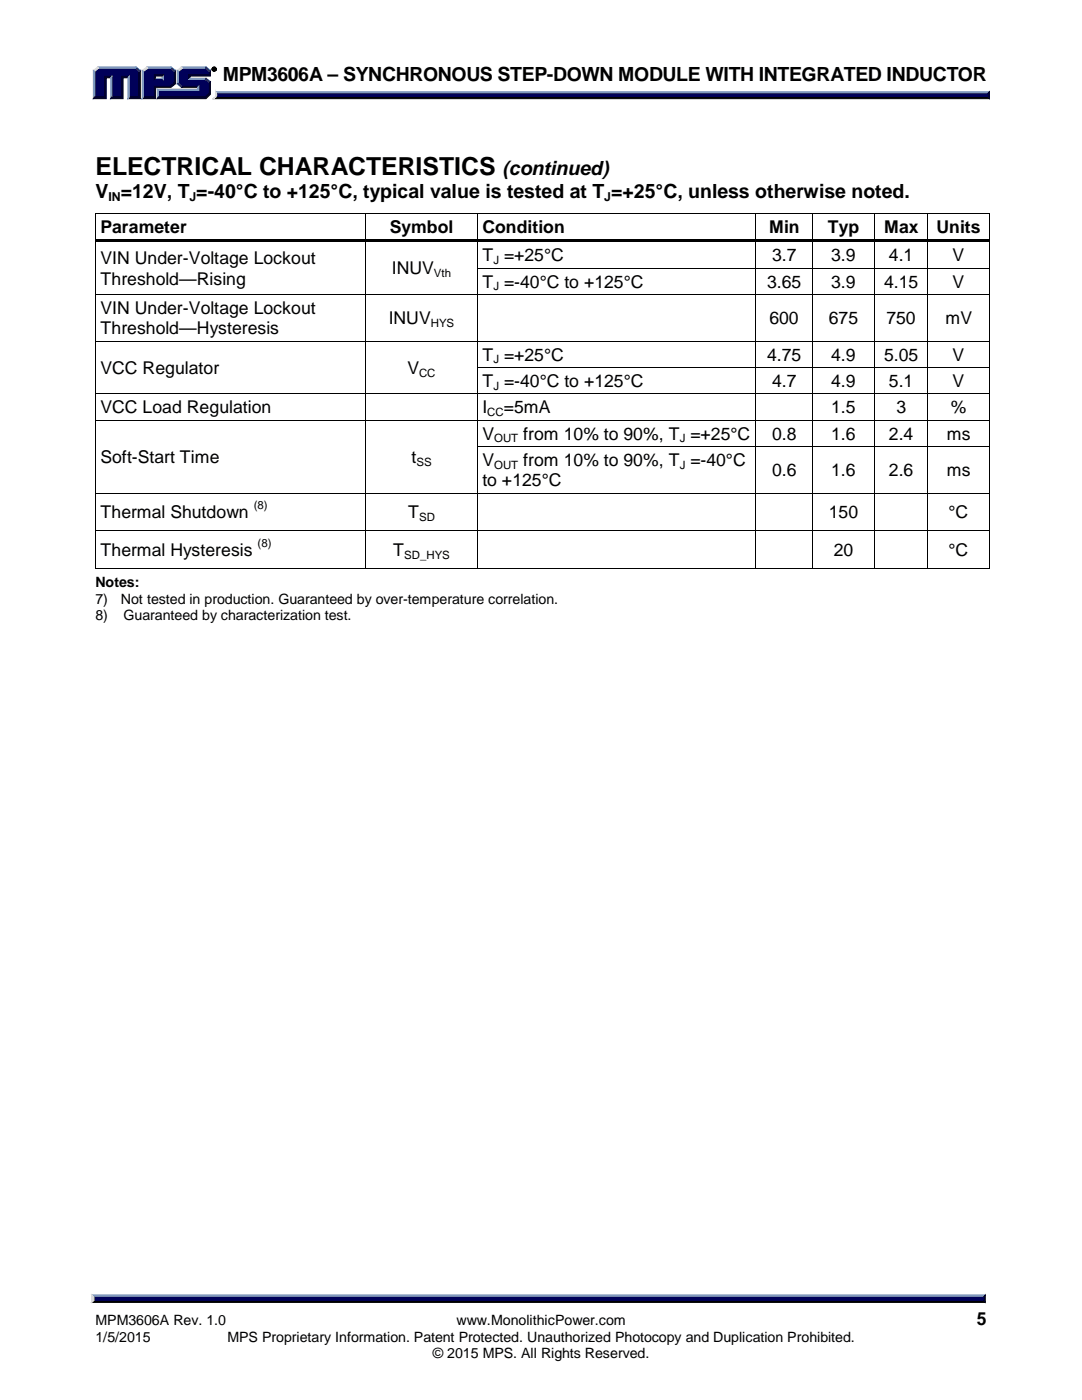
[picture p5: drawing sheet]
<svg xmlns="http://www.w3.org/2000/svg" width="216mm" height="279mm" viewBox="0 0 216 279" stroke-linecap="round" stroke-linejoin="round" font-family="sans-serif">
<path d="M43 18.3h154.3l-.3 .7h-153.8z" fill="#8099bf"/>
<path d="M43 18.3h154.3l-.3 .7h-153.8z" fill="none" stroke="#8099bf" stroke-width=".2"/>
<path d="M43.2 19h153.8l.3 .7h-154.7l.4-.3z" fill="#000"/>
<path d="M43.2 19h153.8l.3 .7h-154.7l.4-.3z" fill="none" stroke="#000" stroke-width=".2"/>
<path d="M197 18.7l.4-.4v1.4l-.4-.4z" fill="#000026"/>
<path d="M197 18.7l.4-.4v1.4l-.4-.4z" fill="none" stroke="#000026" stroke-width=".2"/>
<path d="M43.2 18.7h153.8v.6h-153.9z" fill="#000059"/>
<path d="M43.2 18.7h153.8v.6h-153.9z" fill="none" stroke="#000059" stroke-width=".2"/>
<path d="M42.6 19.7l.2-.1zM43 18.3l.2 .8-.4 .5 .2-.5z" fill="#dadada"/>
<path d="M43 18.3l.2 .4a.87 .87 0 0 1-.6 1 1.24 1.24 0 0 0 .4-1.4z" fill="none" stroke="#dadada" stroke-width=".2"/>
<path d="M30.8 15.9l.2-.3h1.3l.3 .3z" fill="#8099bf"/>
<path d="M30.8 15.9l.2-.3h1.3l.3 .3z" fill="none" stroke="#8099bf" stroke-width=".2"/>
<path d="M18.9 14.2l.8-.6h7.2l.8 .6v5.1h-1.9v-4.1h-1.5v4.1h-2v-4.1h-1.4v4.1h-2z" fill="#000059"/>
<path d="M18.9 14.2l.8-.6h7.2l.8 .6v5.1h-1.9v-4.1h-1.5v4.1h-2v-4.1h-1.4v4.1h-2z" fill="none" stroke="#000059" stroke-width=".2"/>
<path d="M28.6 14.2l.9-.6h4.4l.8 .6v2.4l-.8 .6h-3.1v2.1h-2.2zM30.8 14.9v1h1.8v-1z" fill="#000059"/>
<path d="M28.6 14.2l.9-.6h2.1v1.3h-.8v1h1.8v-1h-1.2v-1.3h2.5l.8 .6v2.4l-.8 .6h-3.1v2.1h-2.2z" fill="none" stroke="#000059" stroke-width=".2"/>
<path d="M31.6 18h8.1v-.8h-3.3l-.8-.6v-2.4l.8-.6h4.5l.8 .6v.7h-4v1h3.2l.8 .6v2.2l-.8 .6h-9.3z" fill="#000059"/>
<path d="M31.6 18h8.1v-.8h-3.3l-.8-.6v-2.4l.8-.6h4.5l.8 .6v.7h-4v1h3.2l.8 .6v2.2l-.8 .6h-9.3z" fill="none" stroke="#000059" stroke-width=".2"/>
<path d="M36.2 13.5h4.9" fill="none" stroke="#8099bf" stroke-width=".26"/>
<path d="M36.2 13.4h4.9l-.2 .2h-4.5z" fill="none" stroke="#8099bf" stroke-width=".2"/>
<path d="M35.4 14.1l.8-.7 .2 .2-.8 .6z" fill="#dadada"/>
<path d="M35.4 14.1l.8-.7 .2 .2-.8 .6z" fill="none" stroke="#dadada" stroke-width=".2"/>
<path d="M35.5 14.1v2.6" fill="none" stroke="#8099bf" stroke-width=".27"/>
<path d="M35.4 14.1l.2 .1v2.4l-.2 .1z" fill="none" stroke="#8099bf" stroke-width=".2"/>
<path d="M35.4 16.7l.2-.1 .8 .6-.2 .2z" fill="#195999"/>
<path d="M35.4 16.7l.2-.1 .8 .6-.2 .2z" fill="none" stroke="#195999" stroke-width=".2"/>
<path d="M36.2 17.3h3.5" fill="none" stroke="#000026" stroke-width=".26"/>
<path d="M36.4 17.2h3.3l-.3 .2h-3.2z" fill="none" stroke="#000026" stroke-width=".2"/>
<path d="M31.4 17.8h8v-.4l.3-.2v.8h-8.1z" fill="#8099bf"/>
<path d="M31.4 17.8h8v-.4l.3-.2v.8h-8.1z" fill="none" stroke="#8099bf" stroke-width=".2"/>
<path d="M31.4 17.8l.2 .2v1.3l-.2 .4z" fill="#8099bf"/>
<path d="M31.4 17.8l.2 .2v1.3l-.2 .4z" fill="none" stroke="#8099bf" stroke-width=".2"/>
<path d="M37.7 14.9h4v-.7l.3-.1v1.1h-4.1v.4l-.2 .3z" fill="#000026"/>
<path d="M37.7 14.9h4v-.7l.3-.1v1.1h-4.1v.4l-.2 .3z" fill="none" stroke="#000026" stroke-width=".2"/>
<path d="M37.7 15.7h3.4" fill="none" stroke="#8099bf" stroke-width=".26"/>
<path d="M37.7 15.9l.2-.3h3.2l-.2 .3z" fill="none" stroke="#8099bf" stroke-width=".2"/>
<path d="M41.1 15.6l.9 .7-.3 .2-.8-.6z" fill="#195999"/>
<path d="M41.1 15.6l.9 .7-.3 .2-.8-.6z" fill="none" stroke="#195999" stroke-width=".2"/>
<path d="M31.6 19.3h9.3l.8-.6v-2.2l.3-.2v2.5l-.9 .9h-9.7z" fill="#000026"/>
<path d="M31.6 19.3h9.3l.8-.6v-2.2l.3-.2v2.5l-.9 .9h-9.7z" fill="none" stroke="#000026" stroke-width=".2"/>
<path d="M30.8 17.2h3.1l.8-.6v-2.4l.3-.1v2.6l-.9 .7h-3.1v2.3h-2.6l.2-.4h2.2z" fill="#000026"/>
<path d="M30.8 17.2h3.1l.8-.6v-2.4l.3-.1v2.6l-.9 .7h-3.1v2.3h-2.6l.2-.4h2.2z" fill="none" stroke="#000026" stroke-width=".2"/>
<path d="M34.1 13.4l.9 .7-.3 .1-.8-.6z" fill="#195999"/>
<path d="M34.1 13.4l.9 .7-.3 .1-.8-.6z" fill="none" stroke="#195999" stroke-width=".2"/>
<path d="M29.3 13.5h4.8" fill="none" stroke="#8099bf" stroke-width=".26"/>
<path d="M29.3 13.4h4.8l-.2 .2h-4.4z" fill="none" stroke="#8099bf" stroke-width=".2"/>
<path d="M28.4 14.1l.9-.7 .2 .2-.9 .6z" fill="#dadada"/>
<path d="M28.4 14.1l.9-.7 .2 .2-.9 .6z" fill="none" stroke="#dadada" stroke-width=".2"/>
<path d="M28.5 14.1v5.6" fill="none" stroke="#8099bf" stroke-width=".27"/>
<path d="M28.4 14.1l.2 .1v5.1l-.2 .4z" fill="none" stroke="#8099bf" stroke-width=".2"/>
<path d="M32.3 15.2l.3-.3v1l-.3-.3z" fill="#8099bf"/>
<path d="M32.3 15.2l.3-.3v1l-.3-.3z" fill="none" stroke="#8099bf" stroke-width=".2"/>
<path d="M30.8 14.9h1.8l-.3 .3h-1.3v.4l-.2 .3z" fill="#000026"/>
<path d="M30.8 14.9h1.8l-.3 .3h-1.3v.4l-.2 .3z" fill="none" stroke="#000026" stroke-width=".2"/>
<path d="M27.7 14.2l.3-.1v5.6h-2.5l.3-.4h1.9z" fill="#000026"/>
<path d="M27.7 14.2l.3-.1v5.6h-2.5l.3-.4h1.9z" fill="none" stroke="#000026" stroke-width=".2"/>
<path d="M27.1 13.4l.9 .7-.3 .1-.8-.6z" fill="#195999"/>
<path d="M27.1 13.4l.9 .7-.3 .1-.8-.6z" fill="none" stroke="#195999" stroke-width=".2"/>
<path d="M19.5 13.5h7.6" fill="none" stroke="#8099bf" stroke-width=".26"/>
<path d="M19.5 13.4h7.6l-.2 .2h-7.2z" fill="none" stroke="#8099bf" stroke-width=".2"/>
<path d="M18.6 14.1l.9-.7 .2 .2-.8 .6z" fill="#dadada"/>
<path d="M18.6 14.1l.9-.7 .2 .2-.8 .6z" fill="none" stroke="#dadada" stroke-width=".2"/>
<path d="M18.8 14.1v5.6" fill="none" stroke="#8099bf" stroke-width=".27"/>
<path d="M18.6 14.1l.3 .1v5.1l-.3 .4z" fill="none" stroke="#8099bf" stroke-width=".2"/>
<path d="M20.9 15.2h1.4l-.2 .3h-.9v4.2h-2.6l.3-.4h2z" fill="#000026"/>
<path d="M20.9 15.2h1.4l-.2 .3h-.9v4.2h-2.6l.3-.4h2z" fill="none" stroke="#000026" stroke-width=".2"/>
<path d="M22.2 15.2v4.5" fill="none" stroke="#8099bf" stroke-width=".27"/>
<path d="M22.3 15.2v4.1l-.2 .4v-4.2z" fill="none" stroke="#8099bf" stroke-width=".2"/>
<path d="M24.3 15.2h1.5l-.3 .3h-.9v4.2h-2.5l.2-.4h2z" fill="#000026"/>
<path d="M24.3 15.2h1.5l-.3 .3h-.9v4.2h-2.5l.2-.4h2z" fill="none" stroke="#000026" stroke-width=".2"/>
<path d="M25.7 15.2v4.5" fill="none" stroke="#8099bf" stroke-width=".27"/>
<path d="M25.8 15.2v4.1l-.3 .4v-4.2z" fill="none" stroke="#8099bf" stroke-width=".2"/>
<path d="M41.1 13.4l.9 .7-.3 .1-.8-.6z" fill="#195999"/>
<path d="M41.1 13.4l.9 .7-.3 .1-.8-.6z" fill="none" stroke="#195999" stroke-width=".2"/>
<g fill="#000">
<path d="M19 42.6h.1v.7h-.1zM19 42.6h.1v.2h-.1zM19 47.8h.1v1.1h-.1zM19 53.4h.1v.7h-.1zM19 58.7h.1v.7h-.1zM72.9 42.8h.2v.5h-.2zM72.9 42.6h.2v.2h-.2zM72.9 48.3h.2v.6h-.2zM72.9 53.4h.2v.7h-.2zM72.9 58.7h.2v.7h-.2zM95.2 42.8h.1v.5h-.1zM95.2 42.6h.1v.2h-.1z"/>
<path d="M95.2 48.3h.1v.6h-.1zM95.2 53.4h.1v.7h-.1zM95.2 58.7h.1v.7h-.1zM150.7 42.8h.2v.5h-.2zM150.7 42.6h.2v.2h-.2zM150.7 48.3h.2v.6h-.2zM150.7 53.4h.2v.7h-.2zM150.7 58.7h.2v.7h-.2zM162.1 42.8h.2v.5h-.2zM162.1 42.6h.2v.2h-.2zM162.1 48.3h.2v.6h-.2zM162.1 53.4h.2v.7h-.2z"/>
<path d="M162.1 58.7h.2v.7h-.2zM174.5 42.8h.1v.5h-.1zM174.5 42.6h.1v.2h-.1zM174.5 48.3h.1v.6h-.1zM174.5 53.4h.1v.7h-.1zM174.5 58.7h.1v.7h-.1zM185 42.8h.2v.5h-.2zM185 42.6h.2v.2h-.2zM185 48.3h.2v.6h-.2zM185 53.4h.2v.7h-.2zM185 58.7h.2v.7h-.2zM197.4 42.6h.1v.7h-.1z"/>
<path d="M197.4 42.6h.1v.2h-.1zM197.4 47.8h.1v1.1h-.1zM197.4 53.4h.1v.7h-.1zM197.4 58.7h.1v.7h-.1zM19 68h.1v.7h-.1zM19 73.3h.1v.7h-.1zM19 78.5h.1v.7h-.1zM72.9 68h.2v.7h-.2zM72.9 73.3h.2v.7h-.2zM72.9 78.5h.2v.7h-.2zM95.2 68h.1v.7h-.1zM95.2 73.3h.1v.7h-.1z"/>
<path d="M95.2 78.5h.1v.7h-.1zM150.7 68h.2v.7h-.2zM150.7 73.3h.2v.7h-.2zM150.7 78.5h.2v.7h-.2zM162.1 68h.2v.7h-.2zM162.1 73.3h.2v.7h-.2zM162.1 78.5h.2v.7h-.2zM174.5 68h.1v.7h-.1zM174.5 73.3h.1v.7h-.1zM174.5 78.5h.1v.7h-.1zM185 68h.2v.7h-.2zM185 73.3h.2v.7h-.2z"/>
<path d="M185 78.5h.2v.7h-.2zM197.4 68h.1v.7h-.1zM197.4 73.3h.1v.7h-.1zM197.4 78.5h.1v.7h-.1zM19 83.8h.1v.7h-.1zM19 89h.1v.7h-.1zM19 98.3h.1v.7h-.1zM72.9 83.8h.2v.7h-.2zM72.9 89h.2v.7h-.2zM72.9 98.3h.2v.7h-.2zM95.2 83.8h.1v.7h-.1zM95.2 89h.1v.7h-.1z"/>
<path d="M95.2 98.3h.1v.7h-.1zM150.7 83.8h.2v.7h-.2zM150.7 89h.2v.7h-.2zM150.7 98.3h.2v.7h-.2zM162.1 83.8h.2v.7h-.2zM162.1 89h.2v.7h-.2zM162.1 98.3h.2v.7h-.2zM174.5 83.8h.1v.7h-.1zM174.5 89h.1v.7h-.1zM174.5 98.3h.1v.7h-.1zM185 83.8h.2v.7h-.2zM185 89h.2v.7h-.2z"/>
<path d="M185 98.3h.2v.7h-.2zM197.4 83.8h.1v.7h-.1zM197.4 89h.1v.7h-.1zM197.4 98.3h.1v.7h-.1zM19 105.8h.1v.7h-.1zM19 113.5h.1v.1h-.1zM72.9 105.8h.2v.7h-.2zM72.9 113.5h.2v.1h-.2zM95.2 105.8h.1v.7h-.1zM95.2 113.5h.1v.1h-.1zM150.7 105.8h.2v.7h-.2zM150.7 113.5h.2v.1h-.2z"/>
<path d="M162.1 105.8h.2v.7h-.2zM162.1 113.5h.2v.1h-.2zM174.5 105.8h.1v.7h-.1zM174.5 113.5h.1v.1h-.1zM185 105.8h.2v.7h-.2zM185 113.5h.2v.1h-.2zM197.4 105.8h.1v.7h-.1zM197.4 113.5h.1v.1h-.1zM18.7 259.2h177.5l.3 .7h-178.2z"/>
<path d="M42.5 14.1h.5zM43.1 13.8v.3h-.1zM42.3 13.6l.5-.2 .3 .2v.2a.39 .39 0 0 0-.5-.3 .39 .39 0 0 0-.1 .6l-.2-.3zM42.6 13.5l.4 .2-.2 .1 .1-.1-.2-.1 .3 .5-.2-.2-.2 .2z"/>
</g>
<g fill="none" stroke="#000" stroke-width=".2">
<path d="M42.6 13.5l.4 .2-.2 .1 .2 .3-.2-.2-.2 .2zM42.7 13.6l.2 .1-.2 .1zM19.1 43.3v4.5M19.1 48.9v4.5M19.1 54.1v4.6M19.1 59.4v8.6M19.1 42.7h53.8M19.1 58.8h53.8M73 43.3v4.5M73 48.9v4.5M73 54.1v4.6M73 59.4v8.6"/>
<path d="M73.1 42.7h22.1M73.1 58.8h22.1M95.3 43.3v4.5M95.3 48.9v4.5M95.3 54.1v4.6M95.3 59.4v8.6M95.3 42.7h55.4M95.3 53.5h55.4M95.3 58.8h55.4M150.8 43.3v4.5M150.8 48.9v4.5M150.8 54.1v4.6"/>
<path d="M150.8 59.4v8.6M150.9 42.7h11.2M150.9 53.5h11.2M150.9 58.8h11.2M162.2 43.3v4.5M162.2 48.9v4.5M162.2 54.1v4.6M162.2 59.4v8.6M162.3 42.7h12.2M162.3 53.5h12.2M162.3 58.8h12.2M174.5 43.3v4.5"/>
<path d="M174.5 48.9v4.5M174.5 54.1v4.6M174.5 59.4v8.6M174.6 42.7h10.4M174.6 53.5h10.4M174.6 58.8h10.4M185.1 43.3v4.5M185.1 48.9v4.5M185.1 54.1v4.6M185.1 59.4v8.6M185.2 42.7h12.2M185.2 53.5h12.2"/>
<path d="M185.2 58.8h12.2M197.4 43.3v4.5M197.4 48.9v4.5M197.4 54.1v4.6M197.4 59.4v8.6M19.1 68.7v4.6M19.1 74v4.5M19.1 79.2v4.6M19.1 68.1h53.8M19.1 78.6h53.8M73 68.7v4.6M73 74v4.5"/>
<path d="M73 79.2v4.6M73.1 68.1h22.1M73.1 78.6h22.1M95.3 68.7v4.6M95.3 74v4.5M95.3 79.2v4.6M95.3 68.1h55.4M95.3 73.4h55.4M95.3 78.6h55.4M150.8 68.7v4.6M150.8 74v4.5M150.8 79.2v4.6"/>
<path d="M150.9 68.1h11.2M150.9 73.4h11.2M150.9 78.6h11.2M162.2 68.7v4.6M162.2 74v4.5M162.2 79.2v4.6M162.3 68.1h12.2M162.3 73.4h12.2M162.3 78.6h12.2M174.5 68.7v4.6M174.5 74v4.5M174.5 79.2v4.6"/>
<path d="M174.6 68.1h10.4M174.6 73.4h10.4M174.6 78.6h10.4M185.1 68.7v4.6M185.1 74v4.5M185.1 79.2v4.6M185.2 68.1h12.2M185.2 73.4h12.2M185.2 78.6h12.2M197.4 68.7v4.6M197.4 74v4.5M197.4 79.2v4.6"/>
<path d="M19.1 84.5v4.5M19.1 89.7v8.6M19.1 99v6.8M19.1 83.9h53.8M19.1 98.4h53.8M73 84.5v4.5M73 89.7v8.6M73 99v6.8M73.1 83.9h22.1M73.1 98.4h22.1M95.3 84.5v4.5M95.3 89.7v8.6"/>
<path d="M95.3 99v6.8M95.3 83.9h55.4M95.3 89.1h55.4M95.3 98.4h55.4M150.8 84.5v4.5M150.8 89.7v8.6M150.8 99v6.8M150.9 83.9h11.2M150.9 89.1h11.2M150.9 98.4h11.2M162.2 84.5v4.5M162.2 89.7v8.6"/>
<path d="M162.2 99v6.8M162.3 83.9h12.2M162.3 89.1h12.2M162.3 98.4h12.2M174.5 84.5v4.5M174.5 89.7v8.6M174.5 99v6.8M174.6 83.9h10.4M174.6 89.1h10.4M174.6 98.4h10.4M185.1 84.5v4.5M185.1 89.7v8.6"/>
<path d="M185.1 99v6.8M185.2 83.9h12.2M185.2 89.1h12.2M185.2 98.4h12.2M197.4 84.5v4.5M197.4 89.7v8.6M197.4 99v6.8M19.1 106.5v7M19.1 105.9h53.8M19.1 113.5h53.8M73 106.5v7M73.1 105.9h22.1"/>
<path d="M73.1 113.5h22.1M95.3 106.5v7M95.3 105.9h55.4M95.3 113.5h55.4M150.8 106.5v7M150.9 105.9h11.2M150.9 113.5h11.2M162.2 106.5v7M162.3 105.9h12.2M162.3 113.5h12.2M174.5 106.5v7M174.6 105.9h10.4"/>
<path d="M174.6 113.5h10.4M185.1 106.5v7M185.2 105.9h12.2M185.2 113.5h12.2M197.4 106.5v7M18.7 259.2h177.5l.3 .7h-178.2z"/>
<circle cx="42.7" cy="13.8" r=".35"/>
<circle cx="42.7" cy="13.8" r=".46"/>
</g>
<g fill="#000">
<path d="M19.1 47.8h53.8v.5h-53.8z" fill-rule="evenodd"/>
<path d="M72.9 47.8h.5v.5h-.5z" fill-rule="evenodd"/>
<path d="M73.4 47.8h21.8v.5h-21.8z" fill-rule="evenodd"/>
<path d="M95.2 47.8h.5v.5h-.5z" fill-rule="evenodd"/>
<path d="M95.7 47.8h55v.5h-55z" fill-rule="evenodd"/>
<path d="M150.7 47.8h.6v.5h-.6z" fill-rule="evenodd"/>
<path d="M151.3 47.8h10.8v.5h-10.8z" fill-rule="evenodd"/>
<path d="M162.1 47.8h.5v.5h-.5z" fill-rule="evenodd"/>
<path d="M162.6 47.8h11.9v.5h-11.9z" fill-rule="evenodd"/>
<path d="M174.5 47.8h.5v.5h-.5z" fill-rule="evenodd"/>
<path d="M175 47.8h10v.5h-10z" fill-rule="evenodd"/>
<path d="M185 47.8h.5v.5h-.5z" fill-rule="evenodd"/>
<path d="M185.5 47.8h11.9v.5h-11.9z" fill-rule="evenodd"/>
</g>
<path d="M18.3 258.4h178.2l-.3 .8h-177.5z" fill="#8099bf"/>
<path d="M18.3 258.4h178.2l-.3 .8h-177.5z" fill="none" stroke="#8099bf" stroke-width=".2"/>
<path d="M196.6 258.4v1.5l-.4-.4v-.6z" fill="#000026"/>
<path d="M196.6 258.4v1.5l-.4-.4v-.6z" fill="none" stroke="#000026" stroke-width=".2"/>
<path d="M18.7 258.9h177.5v.6h-177.5z" fill="#000059"/>
<path d="M18.7 258.9h177.5v.6h-177.5z" fill="none" stroke="#000059" stroke-width=".2"/>
<path d="M18.3 258.4l.4 .5v.6l-.4 .4z" fill="#dadada"/>
<path d="M18.3 258.4l.4 .5v.6l-.4 .4z" fill="none" stroke="#dadada" stroke-width=".2"/>
<path d="M18.3 258.4l.4 .5v.6l-.4 .4z" fill="#dadada"/>
<path d="M18.3 258.4l.4 .5v.6l-.4 .4z" fill="none" stroke="#dadada" stroke-width=".2"/>
<text font-size="5" x="19" y="34.9">ELECTRICAL CHARACTERISTICS</text>
<g font-size="3.9">
<text x="44.4" y="16.3">MPM3606A – SYNCHRONOUS STEP-DOWN MODULE WITH INTEGRATED INDUCTOR</text>
<text x="100.3" y="34.9">(continued)</text>
<text x="19" y="39.5">V =12V, T =-40°C to +125°C, typical value is tested at T =+25°C, unless otherwise noted.</text>
</g>
<g font-size="3.5">
<text x="20.1" y="46.5">Parameter</text>
<text x="77.8" y="46.5">Symbol</text>
<text x="96.3" y="46.5">Condition</text>
<text x="153.5" y="46.5">Min</text>
<text x="165.2" y="46.5">Typ</text>
<text x="176.4" y="46.5">Max</text>
<text x="186.9" y="46.5">Units</text>
<text x="20.1" y="52.7">VIN Under-Voltage Lockout</text>
<text x="96.3" y="52.2">T =+25°C</text>
<text x="154.1" y="52.2">3.7</text>
<text x="165.9" y="52.2">3.9</text>
<text x="177.4" y="52.2">4.1</text>
<text x="190.1" y="52.2">V</text>
<text x="20.1" y="56.8">Threshold—Rising</text>
<text x="78.2" y="54.8">INUV</text>
<text x="96.3" y="57.4">T =-40°C to +125°C</text>
<text x="153.1" y="57.4">3.65</text>
<text x="165.9" y="57.4">3.9</text>
<text x="176.4" y="57.4">4.15</text>
<text x="190.1" y="57.4">V</text>
<text x="20.1" y="62.7">VIN Under-Voltage Lockout</text>
<text x="77.6" y="64.7">INUV</text>
<text x="153.5" y="64.7">600</text>
<text x="165.4" y="64.7">675</text>
<text x="176.9" y="64.7">750</text>
<text x="188.6" y="64.7">mV</text>
<text x="20.1" y="66.7">Threshold—Hysteresis</text>
<text x="96.3" y="72">T =+25°C</text>
<text x="153.1" y="72">4.75</text>
<text x="165.9" y="72">4.9</text>
<text x="176.4" y="72">5.05</text>
<text x="190.1" y="72">V</text>
<text x="20.1" y="74.6">VCC Regulator</text>
<text x="81.3" y="74.6">V</text>
<text x="96.3" y="77.2">T =-40°C to +125°C</text>
<text x="154.1" y="77.2">4.7</text>
<text x="165.9" y="77.2">4.9</text>
<text x="177.4" y="77.2">5.1</text>
<text x="190.1" y="77.2">V</text>
<text x="20.1" y="82.5">VCC Load Regulation</text>
<text x="96.3" y="82.5">I</text>
<text x="100.5" y="82.5">=5mA</text>
<text x="165.9" y="82.5">1.5</text>
<text x="178.9" y="82.5">3</text>
<text x="189.7" y="82.5">%</text>
<text x="96.3" y="87.7">V</text>
<text x="104.4" y="87.7">from 10% to 90%, T =+25°C</text>
<text x="154.1" y="87.7">0.8</text>
<text x="165.9" y="87.7">1.6</text>
<text x="177.4" y="87.7">2.4</text>
<text x="188.9" y="87.7">ms</text>
<text x="20.1" y="92.4">Soft-Start Time</text>
<text x="82.1" y="92.4">t</text>
<text x="96.3" y="93">V</text>
<text x="104.4" y="93">from 10% to 90%, T =-40°C</text>
<text x="154.1" y="95">0.6</text>
<text x="165.9" y="95">1.6</text>
<text x="177.4" y="95">2.6</text>
<text x="188.9" y="95">ms</text>
<text x="96.3" y="97">to +125°C</text>
<text x="20.1" y="103.4">Thermal Shutdown</text>
<text x="81.4" y="103.4">T</text>
<text x="165.4" y="103.4">150</text>
<text x="189.3" y="103.4">°C</text>
<text x="20.1" y="111">Thermal Hysteresis</text>
<text x="78.4" y="111">T</text>
<text x="166.4" y="111">20</text>
<text x="189.3" y="111">°C</text>
<text x="194.9" y="264.5">5</text>
</g>
<g font-size="2.8">
<text x="19" y="117.2">Notes:</text>
<text x="19" y="120.5">7)</text>
<text x="19" y="123.7">8)</text>
<text x="24.1" y="120.5">Not tested in production. Guaranteed by over-temperature correlation.</text>
<text x="24.6" y="123.7">Guaranteed by characterization test.</text>
<text x="19" y="267.9">1/5/2015</text>
<text x="19.1" y="264.5">MPM3606A Rev. 1.0</text>
<text x="45.4" y="267.9">MPS Proprietary Information. Patent Protected. Unauthorized Photocopy and Duplication Prohibited.</text>
<text x="91.1" y="264.5">www.MonolithicPower.com</text>
<text x="86.4" y="271.1">© 2015 MPS. All Rights Reserved.</text>
</g>
<g font-size="2.5">
<text x="21.6" y="40.1">IN</text>
<text x="37.8" y="40.1">J</text>
<text x="120.6" y="40.1">J</text>
</g>
<g font-size="2.3">
<text x="98.5" y="52.7">J</text>
<text x="86.6" y="55.3">Vth</text>
<text x="98.5" y="58">J</text>
<text x="85.9" y="65.2">HYS</text>
<text x="83.6" y="75.1">CC</text>
<text x="98.5" y="72.5">J</text>
<text x="98.5" y="77.8">J</text>
<text x="97.2" y="83">CC</text>
<text x="98.6" y="88.3">OUT</text>
<text x="135.6" y="88.3">J</text>
<text x="83.1" y="92.9">SS</text>
<text x="98.6" y="93.5">OUT</text>
<text x="135.6" y="93.5">J</text>
<text x="50.6" y="101.6">(8)</text>
<text x="83.7" y="104">SD</text>
<text x="51.4" y="109.2">(8)</text>
<text x="80.6" y="111.5">SD_HYS</text>
</g>
</svg>
